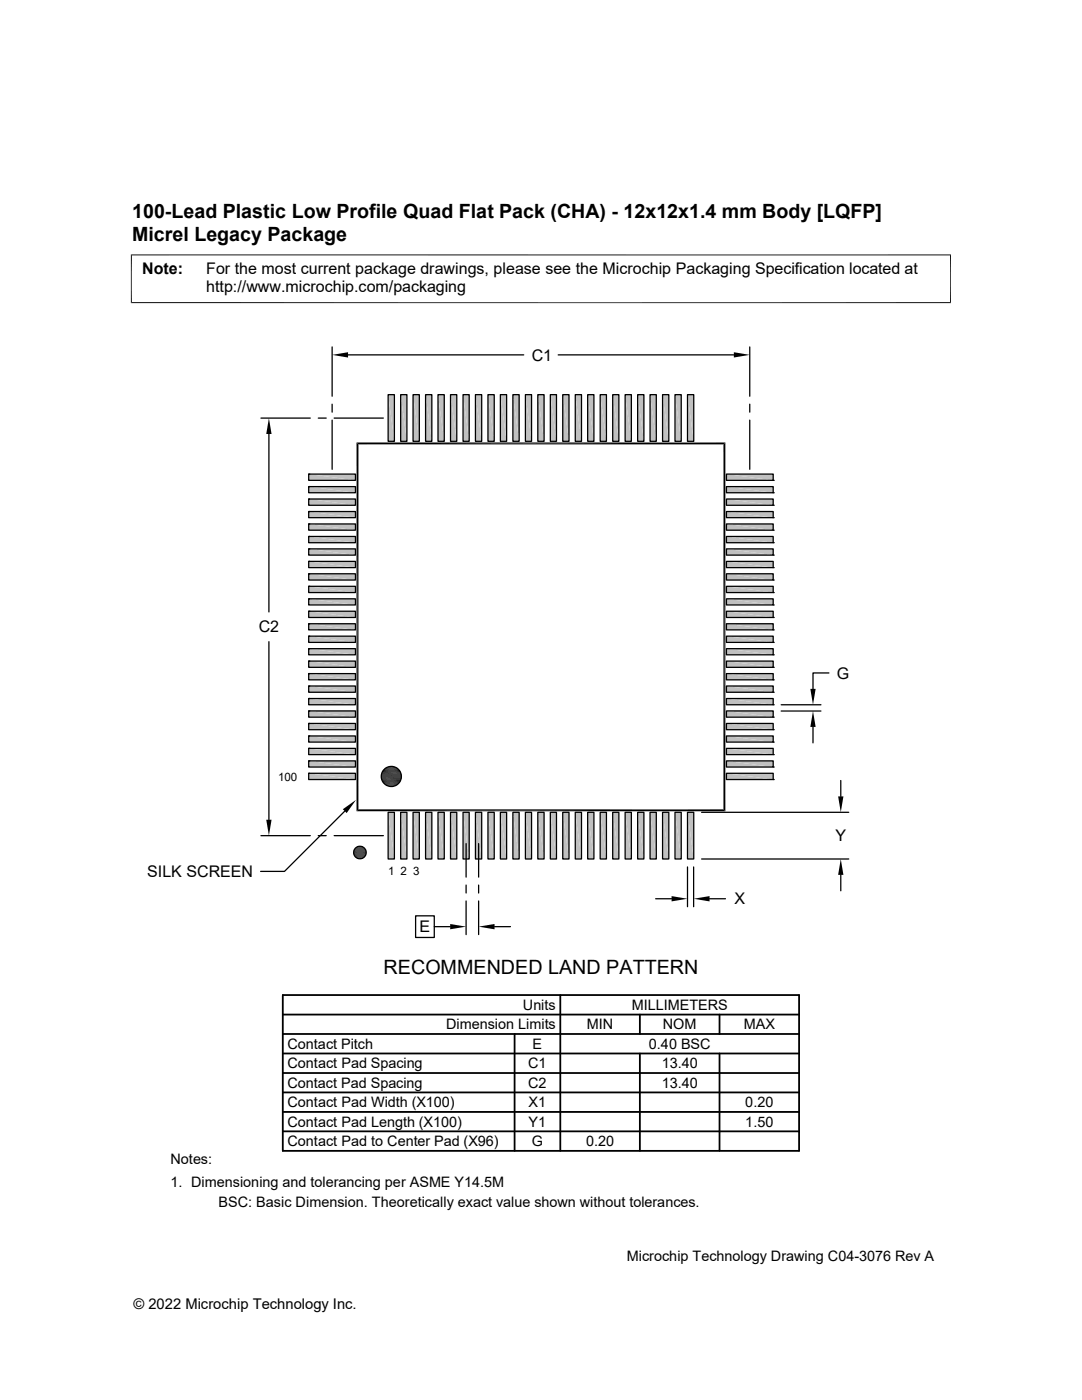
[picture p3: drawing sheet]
<svg xmlns="http://www.w3.org/2000/svg" width="216mm" height="279mm" viewBox="0 0 216 279" stroke-linecap="round" stroke-linejoin="round" font-family="sans-serif">
<g fill="#c0c0c0">
<path d="M137.2 78.8l1.2 9.3h-1.2z"/>
<path d="M137.2 78.8h1.2v9.3z"/>
<path d="M134.7 78.8l1.2 9.3h-1.2z"/>
<path d="M134.7 78.8h1.2v9.3z"/>
<path d="M132.2 78.8l1.3 9.3h-1.3z"/>
<path d="M132.2 78.8h1.3v9.3z"/>
<path d="M129.7 78.8l1.3 9.3h-1.3z"/>
<path d="M129.7 78.8h1.3v9.3z"/>
<path d="M127.2 78.8l1.3 9.3h-1.3z"/>
<path d="M127.2 78.8h1.3v9.3z"/>
<path d="M124.7 78.8l1.3 9.3h-1.3z"/>
<path d="M124.7 78.8h1.3v9.3z"/>
<path d="M122.3 78.8l1.2 9.3h-1.2z"/>
<path d="M122.3 78.8h1.2v9.3z"/>
<path d="M119.8 78.8l1.2 9.3h-1.2z"/>
<path d="M119.8 78.8h1.2v9.3z"/>
<path d="M117.3 78.8l1.2 9.3h-1.2z"/>
<path d="M117.3 78.8h1.2v9.3z"/>
<path d="M114.8 78.8l1.2 9.3h-1.2z"/>
<path d="M114.8 78.8h1.2v9.3z"/>
<path d="M112.3 78.8l1.2 9.3h-1.2z"/>
<path d="M112.3 78.8h1.2v9.3z"/>
<path d="M109.8 78.8l1.2 9.3h-1.2z"/>
<path d="M109.8 78.8h1.2v9.3z"/>
<path d="M107.3 78.8l1.3 9.3h-1.3z"/>
<path d="M107.3 78.8h1.3v9.3z"/>
<path d="M104.8 78.8l1.3 9.3h-1.3z"/>
<path d="M104.8 78.8h1.3v9.3z"/>
<path d="M102.3 78.8l1.3 9.3h-1.3z"/>
<path d="M102.3 78.8h1.3v9.3z"/>
<path d="M99.8 78.8l1.3 9.3h-1.3z"/>
<path d="M99.8 78.8h1.3v9.3z"/>
<path d="M97.4 78.8l1.2 9.3h-1.2z"/>
<path d="M97.4 78.8h1.2v9.3z"/>
<path d="M94.9 78.8l1.2 9.3h-1.2z"/>
<path d="M94.9 78.8h1.2v9.3z"/>
<path d="M92.4 78.8l1.2 9.3h-1.2z"/>
<path d="M92.4 78.8h1.2v9.3z"/>
<path d="M89.9 78.8l1.2 9.3h-1.2z"/>
<path d="M89.9 78.8h1.2v9.3z"/>
<path d="M87.4 78.8l1.2 9.3h-1.2z"/>
<path d="M87.4 78.8h1.2v9.3z"/>
<path d="M84.9 78.8l1.3 9.3h-1.3z"/>
<path d="M84.9 78.8h1.3v9.3z"/>
<path d="M82.4 78.8l1.3 9.3h-1.3z"/>
<path d="M82.4 78.8h1.3v9.3z"/>
<path d="M79.9 78.8l1.3 9.3h-1.3z"/>
<path d="M79.9 78.8h1.3v9.3z"/>
<path d="M77.4 78.8l1.3 9.3h-1.3z"/>
<path d="M77.4 78.8h1.3v9.3z"/>
<path d="M144.9 94.6l9.4 1.3h-9.4z"/>
<path d="M144.9 94.6h9.4v1.3z"/>
<path d="M61.6 94.6l9.3 1.3h-9.3z"/>
<path d="M61.6 94.6h9.3v1.3z"/>
<path d="M144.9 97.1l9.4 1.2h-9.4z"/>
<path d="M144.9 97.1h9.4v1.2z"/>
<path d="M61.6 97.1l9.3 1.2h-9.3z"/>
<path d="M61.6 97.1h9.3v1.2z"/>
<path d="M144.9 99.6l9.4 1.2h-9.4z"/>
<path d="M144.9 99.6h9.4v1.2z"/>
<path d="M61.6 99.6l9.3 1.2h-9.3z"/>
<path d="M61.6 99.6h9.3v1.2z"/>
<path d="M144.9 102.1l9.4 1.2h-9.4z"/>
<path d="M144.9 102.1h9.4v1.2z"/>
<path d="M61.6 102.1l9.3 1.2h-9.3z"/>
<path d="M61.6 102.1h9.3v1.2z"/>
<path d="M144.9 104.6l9.4 1.2h-9.4z"/>
<path d="M144.9 104.6h9.4v1.2z"/>
<path d="M61.6 104.6l9.3 1.2h-9.3z"/>
<path d="M61.6 104.6h9.3v1.2z"/>
<path d="M144.9 107.1l9.4 1.2h-9.4z"/>
<path d="M144.9 107.1h9.4v1.2z"/>
<path d="M61.6 107.1l9.3 1.2h-9.3z"/>
<path d="M61.6 107.1h9.3v1.2z"/>
<path d="M144.9 109.5l9.4 1.3h-9.4z"/>
<path d="M144.9 109.5h9.4v1.3z"/>
<path d="M61.6 109.5l9.3 1.3h-9.3z"/>
<path d="M61.6 109.5h9.3v1.3z"/>
<path d="M144.9 112l9.4 1.3h-9.4z"/>
<path d="M144.9 112h9.4v1.3z"/>
<path d="M61.6 112l9.3 1.3h-9.3z"/>
<path d="M61.6 112h9.3v1.3z"/>
<path d="M144.9 114.5l9.4 1.3h-9.4z"/>
<path d="M144.9 114.5h9.4v1.3z"/>
<path d="M61.6 114.5l9.3 1.3h-9.3z"/>
<path d="M61.6 114.5h9.3v1.3z"/>
<path d="M144.9 117l9.4 1.3h-9.4z"/>
<path d="M144.9 117h9.4v1.3z"/>
<path d="M61.6 117l9.3 1.3h-9.3z"/>
<path d="M61.6 117h9.3v1.3z"/>
<path d="M144.9 119.5l9.4 1.2h-9.4z"/>
<path d="M144.9 119.5h9.4v1.2z"/>
<path d="M61.6 119.5l9.3 1.2h-9.3z"/>
<path d="M61.6 119.5h9.3v1.2z"/>
<path d="M144.9 122l9.4 1.2h-9.4z"/>
<path d="M144.9 122h9.4v1.2z"/>
<path d="M61.6 122l9.3 1.2h-9.3z"/>
<path d="M61.6 122h9.3v1.2z"/>
<path d="M144.9 124.5l9.4 1.2h-9.4z"/>
<path d="M144.9 124.5h9.4v1.2z"/>
<path d="M61.6 124.5l9.3 1.2h-9.3z"/>
<path d="M61.6 124.5h9.3v1.2z"/>
<path d="M144.9 127l9.4 1.2h-9.4z"/>
<path d="M144.9 127h9.4v1.2z"/>
<path d="M61.6 127l9.3 1.2h-9.3z"/>
<path d="M61.6 127h9.3v1.2z"/>
<path d="M144.9 129.5l9.4 1.2h-9.4z"/>
<path d="M144.9 129.5h9.4v1.2z"/>
<path d="M61.6 129.5l9.3 1.2h-9.3z"/>
<path d="M61.6 129.5h9.3v1.2z"/>
<path d="M144.9 131.9l9.4 1.3h-9.4z"/>
<path d="M144.9 131.9h9.4v1.3z"/>
<path d="M61.6 131.9l9.3 1.3h-9.3z"/>
<path d="M61.6 131.9h9.3v1.3z"/>
<path d="M144.9 134.4l9.4 1.3h-9.4z"/>
<path d="M144.9 134.4h9.4v1.3z"/>
<path d="M61.6 134.4l9.3 1.3h-9.3z"/>
<path d="M61.6 134.4h9.3v1.3z"/>
<path d="M144.9 136.9l9.4 1.3h-9.4z"/>
<path d="M144.9 136.9h9.4v1.3z"/>
<path d="M61.6 136.9l9.3 1.3h-9.3z"/>
<path d="M61.6 136.9h9.3v1.3z"/>
<path d="M144.9 139.4l9.4 1.3h-9.4z"/>
<path d="M144.9 139.4h9.4v1.3z"/>
<path d="M61.6 139.4l9.3 1.3h-9.3z"/>
<path d="M61.6 139.4h9.3v1.3z"/>
<path d="M144.9 141.9l9.4 1.2h-9.4z"/>
<path d="M144.9 141.9h9.4v1.2z"/>
<path d="M61.6 141.9l9.3 1.2h-9.3z"/>
<path d="M61.6 141.9h9.3v1.2z"/>
<path d="M144.9 144.4l9.4 1.2h-9.4z"/>
<path d="M144.9 144.4h9.4v1.2z"/>
<path d="M61.6 144.4l9.3 1.2h-9.3z"/>
<path d="M61.6 144.4h9.3v1.2z"/>
<path d="M144.9 146.9l9.4 1.2h-9.4z"/>
<path d="M144.9 146.9h9.4v1.2z"/>
<path d="M61.6 146.9l9.3 1.2h-9.3z"/>
<path d="M61.6 146.9h9.3v1.2z"/>
<path d="M144.9 149.4l9.4 1.2h-9.4z"/>
<path d="M144.9 149.4h9.4v1.2z"/>
<path d="M61.6 149.4l9.3 1.2h-9.3z"/>
<path d="M61.6 149.4h9.3v1.2z"/>
<path d="M144.9 151.8l9.4 1.3h-9.4z"/>
<path d="M144.9 151.8h9.4v1.3z"/>
<path d="M61.6 151.8l9.3 1.3h-9.3z"/>
<path d="M61.6 151.8h9.3v1.3z"/>
<path d="M144.9 154.3l9.4 1.3h-9.4z"/>
<path d="M144.9 154.3h9.4v1.3z"/>
<path d="M61.6 154.3l9.3 1.3h-9.3z"/>
<path d="M61.6 154.3h9.3v1.3z"/>
<path d="M137.2 162.1l1.2 9.3h-1.2z"/>
<path d="M137.2 162.1h1.2v9.3z"/>
<path d="M134.7 162.1l1.2 9.3h-1.2z"/>
<path d="M134.7 162.1h1.2v9.3z"/>
<path d="M132.2 162.1l1.3 9.3h-1.3z"/>
<path d="M132.2 162.1h1.3v9.3z"/>
<path d="M129.7 162.1l1.3 9.3h-1.3z"/>
<path d="M129.7 162.1h1.3v9.3z"/>
<path d="M127.2 162.1l1.3 9.3h-1.3z"/>
<path d="M127.2 162.1h1.3v9.3z"/>
<path d="M124.7 162.1l1.3 9.3h-1.3z"/>
<path d="M124.7 162.1h1.3v9.3z"/>
<path d="M122.3 162.1l1.2 9.3h-1.2z"/>
<path d="M122.3 162.1h1.2v9.3z"/>
<path d="M119.8 162.1l1.2 9.3h-1.2z"/>
<path d="M119.8 162.1h1.2v9.3z"/>
<path d="M117.3 162.1l1.2 9.3h-1.2z"/>
<path d="M117.3 162.1h1.2v9.3z"/>
<path d="M114.8 162.1l1.2 9.3h-1.2z"/>
<path d="M114.8 162.1h1.2v9.3z"/>
<path d="M112.3 162.1l1.2 9.3h-1.2z"/>
<path d="M112.3 162.1h1.2v9.3z"/>
<path d="M109.8 162.1l1.2 9.3h-1.2z"/>
<path d="M109.8 162.1h1.2v9.3z"/>
<path d="M107.3 162.1l1.3 9.3h-1.3z"/>
<path d="M107.3 162.1h1.3v9.3z"/>
<path d="M104.8 162.1l1.3 9.3h-1.3z"/>
<path d="M104.8 162.1h1.3v9.3z"/>
<path d="M102.3 162.1l1.3 9.3h-1.3z"/>
<path d="M102.3 162.1h1.3v9.3z"/>
<path d="M99.8 162.1l1.3 9.3h-1.3z"/>
<path d="M99.8 162.1h1.3v9.3z"/>
<path d="M97.4 162.1l1.2 9.3h-1.2z"/>
<path d="M97.4 162.1h1.2v9.3z"/>
<path d="M94.9 162.1l1.2 9.3h-1.2z"/>
<path d="M94.9 162.1h1.2v9.3z"/>
<path d="M92.4 162.1l1.2 9.3h-1.2z"/>
<path d="M92.4 162.1h1.2v9.3z"/>
<path d="M89.9 162.1l1.2 9.3h-1.2z"/>
<path d="M89.9 162.1h1.2v9.3z"/>
<path d="M87.4 162.1l1.2 9.3h-1.2z"/>
<path d="M87.4 162.1h1.2v9.3z"/>
<path d="M84.9 162.1l1.3 9.3h-1.3z"/>
<path d="M84.9 162.1h1.3v9.3z"/>
<path d="M82.4 162.1l1.3 9.3h-1.3z"/>
<path d="M82.4 162.1h1.3v9.3z"/>
<path d="M79.9 162.1l1.3 9.3h-1.3z"/>
<path d="M79.9 162.1h1.3v9.3z"/>
<path d="M77.4 162.1l1.3 9.3h-1.3z"/>
<path d="M77.4 162.1h1.3v9.3z"/>
</g>
<g fill="none" stroke="#000" stroke-width=".25">
<path d="M66.3 69.2v9.9M69.4 70.8h35.1M77.4 78.8h1.3v9.3h-1.3zM79.9 78.8h1.3v9.3h-1.3zM82.4 78.8h1.3v9.3h-1.3zM84.9 78.8h1.3v9.3h-1.3zM87.4 78.8h1.2v9.3h-1.2zM89.9 78.8h1.2v9.3h-1.2zM92.4 78.8h1.2v9.3h-1.2zM94.9 78.8h1.2v9.3h-1.2zM97.4 78.8h1.2v9.3h-1.2zM99.8 78.8h1.3v9.3h-1.3z"/>
<path d="M102.3 78.8h1.3v9.3h-1.3zM104.8 78.8h1.3v9.3h-1.3zM107.3 78.8h1.3v9.3h-1.3zM109.8 78.8h1.2v9.3h-1.2zM111.4 70.8h35M112.3 78.8h1.2v9.3h-1.2zM114.8 78.8h1.2v9.3h-1.2zM117.3 78.8h1.2v9.3h-1.2zM119.8 78.8h1.2v9.3h-1.2zM122.3 78.8h1.2v9.3h-1.2zM124.7 78.8h1.3v9.3h-1.3zM127.2 78.8h1.3v9.3h-1.3z"/>
<path d="M129.7 78.8h1.3v9.3h-1.3zM132.2 78.8h1.3v9.3h-1.3zM134.7 78.8h1.2v9.3h-1.2zM137.2 78.8h1.2v9.3h-1.2zM149.6 69.2v9.9M52.1 83.4h9.8M53.7 86.6v35.5M61.6 94.6h9.3v1.3h-9.3zM61.6 94.6h.1M61.6 97.1h9.3v1.2h-9.3zM61.6 97.1h.1M61.6 99.6h9.3v1.2h-9.3z"/>
<path d="M61.6 99.6h.1M63.5 83.4h1.6M66.3 80.7v1.6M66.3 83.8v9.9M66.7 83.4h9.8M144.9 99.6h9.4v1.2h-9.4zM144.9 97.1h9.4v1.2h-9.4zM144.9 94.6h9.4v1.3h-9.4zM149.6 80.7v1.6M149.6 83.8v9.9M154.3 98.3h.1M154.3 95.9h.1"/>
<path d="M61.6 102.1h9.3v1.2h-9.3zM61.6 102.1h.1M61.6 104.6h9.3v1.2h-9.3zM61.6 104.6h.1M61.6 107.1h9.3v1.2h-9.3zM61.6 107.1h.1M61.6 109.5h9.3v1.3h-9.3zM61.6 109.5h.1M61.6 112h9.3v1.3h-9.3zM61.6 112h.1M61.6 114.5h9.3v1.3h-9.3zM61.6 114.5h.1"/>
<path d="M61.6 117h9.3v1.3h-9.3zM61.6 117h.1M61.6 119.5h9.3v1.2h-9.3zM61.6 119.5h.1M144.9 119.5h9.4v1.2h-9.4zM144.9 117h9.4v1.3h-9.4zM144.9 114.5h9.4v1.3h-9.4zM144.9 112h9.4v1.3h-9.4zM144.9 109.5h9.4v1.3h-9.4zM144.9 107.1h9.4v1.2h-9.4zM144.9 104.6h9.4v1.2h-9.4zM144.9 102.1h9.4v1.2h-9.4z"/>
<path d="M154.3 118.3h.1M154.3 115.8h.1M154.3 113.3h.1M154.3 110.8h.1M154.3 108.3h.1M154.3 105.8h.1M154.3 103.3h.1M154.3 100.8h.1M53.7 128.1v35.5M61.6 122h9.3v1.2h-9.3zM61.6 122h.1M61.6 124.5h9.3v1.2h-9.3z"/>
<path d="M61.6 124.5h.1M61.6 127h9.3v1.2h-9.3zM61.6 127h.1M61.6 129.5h9.3v1.2h-9.3zM61.6 129.5h.1M61.6 131.9h9.3v1.3h-9.3zM61.6 131.9h.1M61.6 134.4h9.3v1.3h-9.3zM61.6 134.4h.1M61.6 136.9h9.3v1.3h-9.3zM61.6 136.9h.1M61.6 139.4h9.3v1.3h-9.3z"/>
<path d="M61.6 139.4h.1M144.9 139.4h9.4v1.3h-9.4zM144.9 136.9h9.4v1.3h-9.4zM144.9 134.4h9.4v1.3h-9.4zM144.9 131.9h9.4v1.3h-9.4zM144.9 129.5h9.4v1.2h-9.4zM144.9 127h9.4v1.2h-9.4zM144.9 124.5h9.4v1.2h-9.4zM144.9 122h9.4v1.2h-9.4zM154.3 138.2h.1M154.3 135.7h.1M154.3 133.2h.1"/>
<path d="M154.3 130.7h.1M154.3 128.2h.1M154.3 125.7h.1M154.3 123.2h.1M154.3 120.7h.1M165.4 134.3h-3.2v3.2M61.6 141.9h9.3v1.2h-9.3zM61.6 141.9h.1M61.6 144.4h9.3v1.2h-9.3zM61.6 144.4h.1M61.6 146.9h9.3v1.2h-9.3zM61.6 146.9h.1"/>
<path d="M61.6 149.4h9.3v1.2h-9.3zM61.6 149.4h.1M61.6 151.8h9.3v1.3h-9.3zM61.6 151.8h.1M61.6 154.3h9.3v1.3h-9.3zM61.6 154.3h.1M144.9 154.3h9.4v1.3h-9.4zM144.9 151.8h9.4v1.3h-9.4zM144.9 149.4h9.4v1.2h-9.4zM144.9 146.9h9.4v1.2h-9.4zM144.9 144.4h9.4v1.2h-9.4zM144.9 141.9h9.4v1.2h-9.4z"/>
<path d="M154.3 155.6h.1M154.3 153.1h.1M154.3 150.6h.1M154.3 148.1h.1M154.3 145.6h.1M154.3 143.1h.1M154.3 140.7h.1M155.9 141.9h7.9M155.9 140.7h7.9M162.2 145.1v3.2M167.8 155.8v3.1M52.1 166.8h9.8"/>
<path d="M63.5 166.8h1.6M66.7 166.8h9.8M68.8 161.9l-12 12h-4.8M77.4 162.1h1.3v9.3h-1.3zM79.9 162.1h1.3v9.3h-1.3zM82.4 162.1h1.3v9.3h-1.3zM84.9 162.1h1.3v9.3h-1.3zM87.4 162.1h1.2v9.3h-1.2zM89.9 162.1h1.2v9.3h-1.2zM92.4 162.1h1.2v9.3h-1.2zM93 168.4v6.6M93 176.6v1.6"/>
<path d="M93 179.8v6.7M94.9 162.1h1.2v9.3h-1.2zM95.5 168.4v6.6M95.5 176.6v1.6M95.5 179.8v6.7M97.4 162.1h1.2v9.3h-1.2zM99.8 162.1h1.3v9.3h-1.3zM102.3 162.1h1.3v9.3h-1.3zM104.8 162.1h1.3v9.3h-1.3zM107.3 162.1h1.3v9.3h-1.3zM109.8 162.1h1.2v9.3h-1.2zM112.3 162.1h1.2v9.3h-1.2z"/>
<path d="M114.8 162.1h1.2v9.3h-1.2zM117.3 162.1h1.2v9.3h-1.2zM119.8 162.1h1.2v9.3h-1.2zM122.3 162.1h1.2v9.3h-1.2zM124.7 162.1h1.3v9.3h-1.3zM127.2 162.1h1.3v9.3h-1.3zM129.7 162.1h1.3v9.3h-1.3zM130.8 179.4h3.2M132.2 162.1h1.3v9.3h-1.3zM134.7 162.1h1.2v9.3h-1.2zM137.2 162.1h1.2v9.3h-1.2zM137.2 173v8"/>
<path d="M138.4 173v8M140 171.4h29.4M140 162.1h29.4M141.6 179.4h3.2M167.8 174.6v3.2M82.9 182.8h3.8v4.3h-3.8zM86.7 184.9h3.1M98.7 184.9h3.2"/>
<circle cx="78.1" cy="155" r="2.01"/>
<circle cx="71.8" cy="170.1" r="1.25"/>
</g>
<g fill="none" stroke="#000" stroke-width=".36">
<path d="M56.4 198.6h103v31.1h-103zM111.8 198.6v31.1M56.4 202.5h103M56.4 218h103M56.4 206.4h103M56.4 210.2h103M56.4 214.1h103M102.7 206.4v23.3M127.7 202.5v3.9M127.7 210.2v19.5M143.6 202.5v3.9M143.6 210.2v19.5"/>
<path d="M56.4 221.9h103M56.4 225.8h103"/>
</g>
<g fill="none" stroke="#000" stroke-width=".2">
<path d="M26.1 50.9h163.7M26.2 50.8v9.7M189.7 50.8v9.7M26.1 60.4h163.7M76.1 154.9h4M76.1 155.1h4M76.1 155.2h4M76.1 155.4h4M76.1 154.5h4M76.1 154.3h3.9M76.1 155.6h3.9M76.2 155.8h3.8"/>
<path d="M76.2 154.1h3.8M76.3 153.9h3.6M76.3 156h3.6M76.4 156.1h3.4M76.4 153.8h3.4M76.5 156.3h3.2M76.5 153.6h3.2M76.6 156.4h3M76.6 153.5h3M76.8 153.4h2.6M76.8 156.5h2.6M76.9 156.7h2.4"/>
<path d="M76.9 153.2h2.4M77.1 153.2h2M77.1 156.8h2M70.5 170h2.6M70.5 170.1h2.6M70.5 170.2h2.6M70.5 170.3h2.6M70.6 170.4h2.5M70.6 169.8h2.5M70.6 169.7h2.4M70.6 170.6h2.4M70.6 169.6h2.4"/>
<path d="M70.6 170.7h2.4M70.7 170.8h2.2M70.7 169.5h2.2M70.8 169.4h2.1M70.8 170.9h2.1"/>
</g>
<path d="M71.1 88.5h73.6M71.3 88.3v73.6M144.5 88.3v73.6M71.1 161.7h73.6" fill="none" stroke="#000" stroke-width=".38"/>
<g fill="#000">
<path d="M66.3 70.8l3.1-.5v1.1zM146.4 70.3l3.2 .5-3.2 .6zM53.7 83.4l.5 3.2h-1.1zM161.7 137.5h1.1l-.6 3.2zM77.1 156.7l1.8 .1zM77.3 153.1l1.8 .1zM77.3 156.8l1.4 .1zM77.3 156.8h1.6zM77.3 153.1h1.6zM77.4 153l1.5 .1zM77.4 156.9h1.2zM77.4 156.9h1.3z"/>
<path d="M77.4 153h1.3zM77.6 153h1.1zM77.6 156.9l.7 .1zM77.6 156.9h1zM77.6 153h1zM77.8 153h.8zM77.8 157h.5zM77.8 153h.5zM162.2 141.9l.6 3.2h-1.1zM167.2 158.9h1.1l-.5 3.2zM53.1 163.6h1.1l-.5 3.2zM68.4 161.5l2.6-1.9-1.8 2.7z"/>
<path d="M70.8 170.9l1.9 .1zM70.8 170.9h2zM70.9 169.3l1.9 .1h-2zM70.9 169.3l1.9 .1zM70.9 171l1.7 .1zM70.9 171h1.8zM71 169.2l1.7 .1h-1.8zM71 169.2l1.7 .1zM71 171.1l1.6 .1zM71 171.1h1.6zM71 169.2h1.6zM71.1 169.1l1.5 .1z"/>
<path d="M71.1 171.2h1.3zM71.1 171.2h1.5zM71.1 169.1h1.5zM71.2 169l1.4 .1zM71.2 171.2l1.1 .1zM71.2 171.2h1.2zM71.2 169h1.2zM71.3 169h1.1zM71.3 171.3h.9zM71.3 171.3h1zM71.3 169h1zM71.4 168.9l.9 .1z"/>
<path d="M71.4 171.3l.7 .1zM71.4 171.3h.8zM71.4 168.9h.8zM71.5 168.9h.7zM71.5 171.4h.5zM71.5 171.4h.6zM71.5 168.9h.6zM71.6 168.9h.5zM71.6 171.4h.4zM71.6 168.9h.4zM134 178.8l3.2 .6-3.2 .5zM138.4 179.4l3.2-.6v1.1z"/>
<path d="M167.8 171.4l.5 3.2h-1.1zM89.8 184.4l3.2 .5-3.2 .6zM95.5 184.9l3.2-.5v1.1z"/>
</g>
<path d="M76.1 154.7h4" fill="none" stroke="#000" stroke-width=".21"/>
<g font-size="3.9">
<text x="26.4" y="43.5">100-Lead Plastic Low Profile Quad Flat Pack (CHA) - 12x12x1.4 mm Body [LQFP]</text>
<text x="26.4" y="48">Micrel Legacy Package</text>
<text x="76.5" y="194.5">RECOMMENDED LAND PATTERN</text>
</g>
<g font-size="3.2">
<text x="28.4" y="54.6">Note:</text>
<text x="41.1" y="58.3">http://www.microchip.com/packaging</text>
<text x="41.1" y="54.6">For the most current package drawings, please see the Microchip Packaging Specification located at</text>
<text x="106.1" y="71.9">C1</text>
<text x="51.6" y="126.2">C2</text>
<text x="167" y="135.4">G</text>
<text x="166.7" y="167.9">Y</text>
<text x="29.4" y="175">SILK SCREEN</text>
<text x="146.5" y="180.5">X</text>
<text x="83.7" y="186.1">E</text>
</g>
<g font-size="2.9">
<text x="104.3" y="201.6">Units</text>
<text x="126" y="201.6">MILLIMETERS</text>
<text x="57.3" y="209.3">Contact Pitch</text>
<text x="89" y="205.4">Dimension Limits</text>
<text x="106.3" y="209.3">E</text>
<text x="117.1" y="205.4">MIN</text>
<text x="129.5" y="209.3">0.40 BSC</text>
<text x="132.3" y="205.4">NOM</text>
<text x="148.4" y="205.4">MAX</text>
<text x="57.3" y="213.2">Contact Pad Spacing</text>
<text x="105.4" y="213.2">C1</text>
<text x="132" y="213.2">13.40</text>
<text x="57.3" y="217.1">Contact Pad Spacing</text>
<text x="57.3" y="221">Contact Pad Width (X100)</text>
<text x="105.4" y="217.1">C2</text>
<text x="105.5" y="221">X1</text>
<text x="132" y="217.1">13.40</text>
<text x="148.7" y="221">0.20</text>
<text x="57.3" y="224.9">Contact Pad Length (X100)</text>
<text x="105.5" y="224.9">Y1</text>
<text x="148.7" y="224.9">1.50</text>
<text x="34" y="232.3">Notes:</text>
<text x="57.3" y="228.8">Contact Pad to Center Pad (X96)</text>
<text x="106.1" y="228.8">G</text>
<text x="116.9" y="228.8">0.20</text>
<text x="34" y="236.9">1. Dimensioning and tolerancing per ASME Y14.5M</text>
<text x="43.6" y="241">BSC: Basic Dimension. Theoretically exact value shown without tolerances.</text>
<text x="125.1" y="251.7">Microchip Technology Drawing C04-3076 Rev A</text>
<text x="26.6" y="261.3">© 2022 Microchip Technology Inc.</text>
</g>
<g font-size="2.3">
<text x="55.5" y="155.8">100</text>
<text x="77.4" y="174.7">1 2 3</text>
</g>
</svg>
